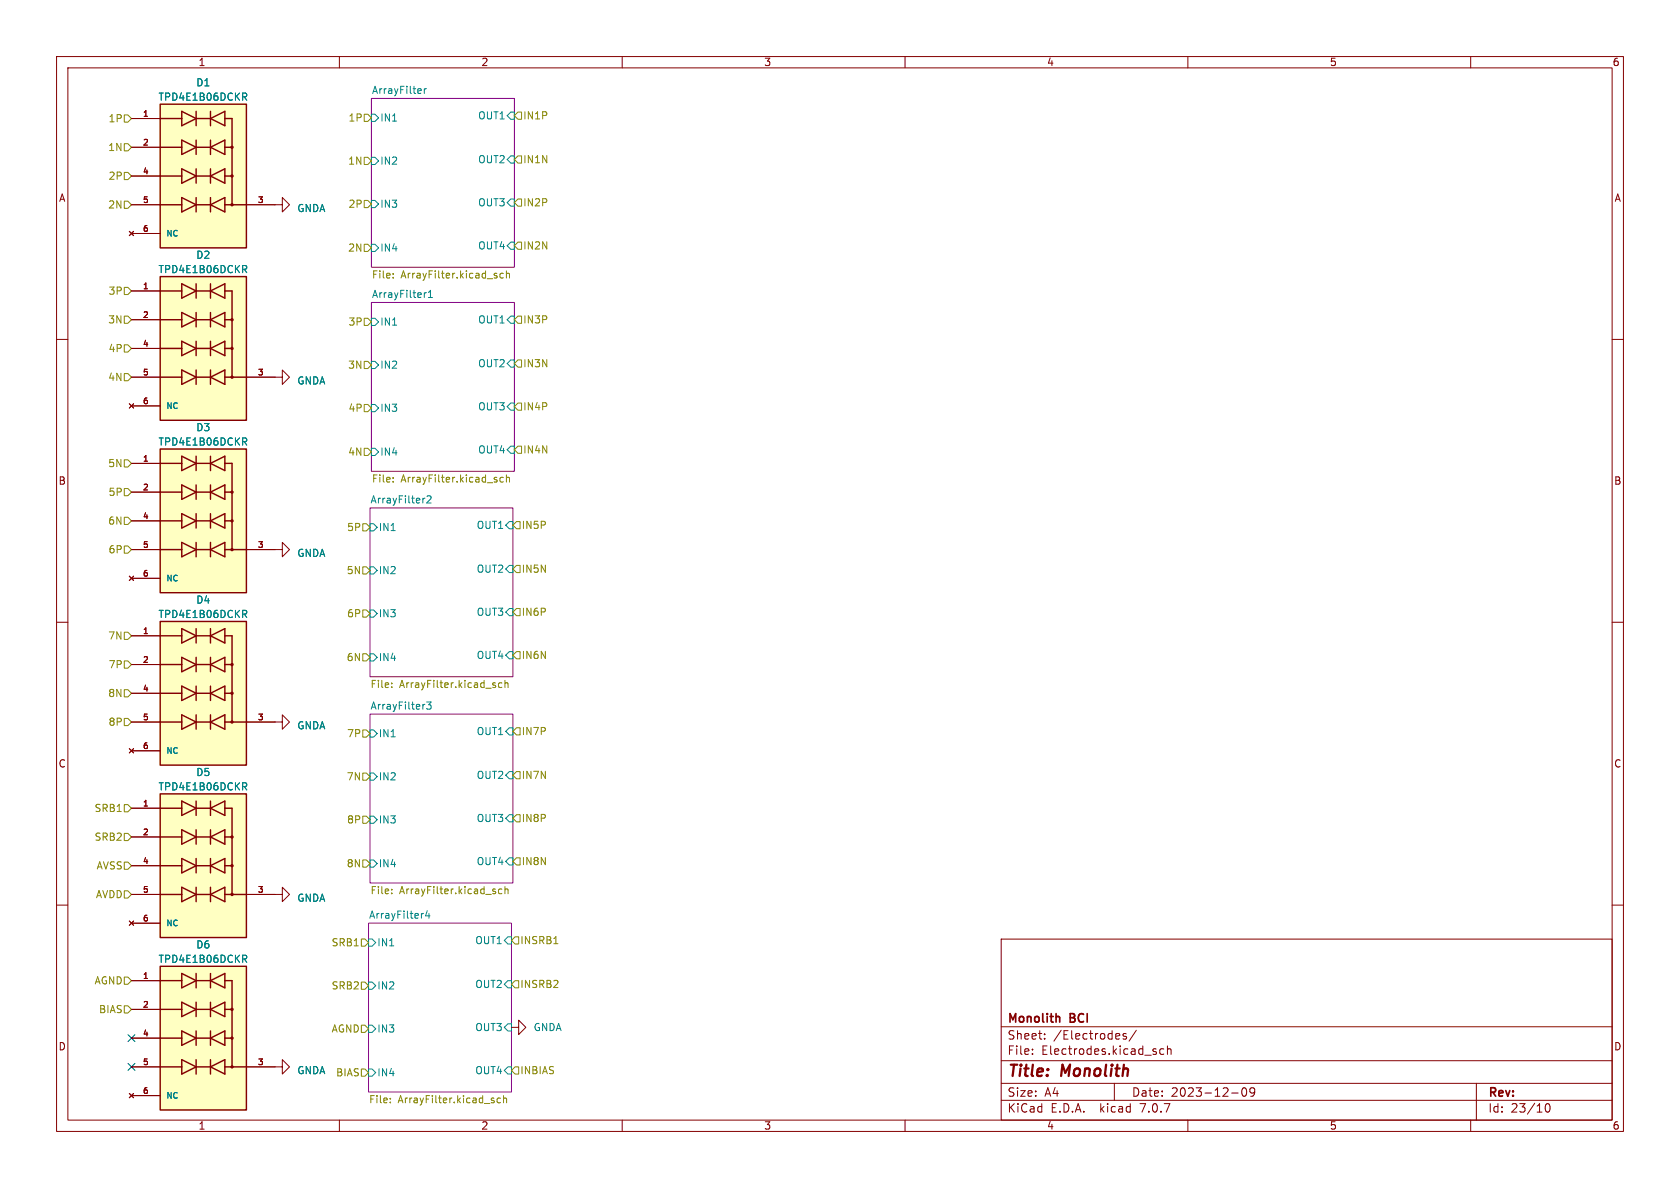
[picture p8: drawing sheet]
<svg xmlns="http://www.w3.org/2000/svg" width="297mm" height="210mm" viewBox="0 0 297 210" stroke-linecap="round" stroke-linejoin="round" font-family="sans-serif">
<g fill="none" stroke="#840000" stroke-width=".18">
<path d="M10 10h277v190h-277zM12 12h273v186h-273zM60 10v2M110 10v2M160 10v2M210 10v2M260 10v2M23.2 21h5.1M23.2 26h5.1M23.2 36.2h5.1M23.2 31.1h5.1M43.6 36.2h6.3v-1.3l1.3 1.3-1.3 1.3v-1.3"/>
<path d="M10 60h2M22.9 40.9l.7 .8M23.2 51.4h5.1M23.2 56.5h5.1M23.2 41.3h5.1M23.6 40.9l-.7 .8M285 60h2M22.9 71.4l.7 .7M23.2 66.7h5.1M23.2 61.6h5.1M23.2 71.8h5.1M23.6 71.4l-.7 .7"/>
<path d="M43.6 66.7h6.3v-1.3l1.3 1.3-1.3 1.2v-1.2M23.2 81.9h5.1M23.2 87h5.1M23.2 97.2h5.1M23.2 92.1h5.1M43.6 97.2h6.3v-1.3l1.3 1.3-1.3 1.2v-1.2M10 110h2M22.9 101.9l.7 .7M23.2 112.4h5.1M23.2 117.5h5.1M23.2 102.2h5.1M23.6 101.9l-.7 .7"/>
<path d="M285 110h2M22.9 132.3l.7 .8M23.2 127.6h5.1M23.2 122.6h5.1M23.2 132.7h5.1M23.6 132.3l-.7 .8M43.6 127.6h6.3v-1.2l1.3 1.2-1.3 1.3v-1.3M10 160h2M23.2 142.9h5.1M23.2 148h5.1M23.2 158.1h5.1M23.2 153h5.1"/>
<path d="M43.6 158.1h6.3v-1.3l1.3 1.3-1.3 1.3v-1.3M285 160h2M22.9 162.8l.7 .8M23.2 173.4h5.1M23.2 178.4h5.1M23.2 163.2h5.1M23.6 162.8l-.7 .8M177 166h108v32h-108zM22.9 193.3l.7 .8M23.2 188.6h5.1M23.2 183.5h5.1M23.2 193.7h5.1"/>
<path d="M23.6 193.3l-.7 .8M43.6 188.6h6.3v-1.3l1.3 1.3-1.3 1.3v-1.3M60 198v2M90.4 181.6h1.3v-1.3l1.3 1.3-1.3 1.3v-1.3M110 198v2M160 198v2M177 194.5h108M177 191.5h108M177 187.5h108M177 181.5h108M182.5 186.3v.1M182.5 185.5v.1"/>
<path d="M184.7 183.6v.1M184.7 182.8v.1M197 191.5v3M199.1 182.8l-.4-.1-.2 .2 .1 .2 .5 .2v.3h-.6M200.9 182.1l-1.3 2M204.4 186v.3M205.7 185.5l-.4-.1-.3 .3v.4l.2 .2h.5M206.4 185.5l.2-.1 .4 .1v.9M206.4 184.9v1.5M210 198v2M217.7 193.2h1.2M219.7 192.4l.2-.1a.81 .81 0 0 1 .6 .6 .81 .81 0 0 1-.3 .8l-.2 .1a.81 .81 0 0 1-.3-1.4z"/>
<path d="M221.8 192.9l-.3 .3h-.3l-.2-.3 .1-.5 .4-.1 .2 .1a.99 .99 0 0 1-.3 1.4h-.3M260 198v2M261 191.5v6.5M273.4 195.2l.1-.1a.81 .81 0 0 1 .6 .6 .81 .81 0 0 1-.3 .8l-.1 .1a.81 .81 0 0 1-.6-.6 .81 .81 0 0 1 .3-.8z"/>
</g>
<g fill="none" stroke="#840000" stroke-width=".3">
<path d="M187.3 179.8v.9"/>
<circle cx="41" cy="36.2" r=".15"/>
<circle cx="41" cy="26" r=".15"/>
<circle cx="41" cy="31.1" r=".15"/>
<circle cx="41" cy="56.5" r=".15"/>
<circle cx="41" cy="66.7" r=".15"/>
<circle cx="41" cy="61.6" r=".15"/>
<circle cx="41" cy="92.1" r=".15"/>
<circle cx="41" cy="97.2" r=".15"/>
<circle cx="41" cy="87" r=".15"/>
<circle cx="41" cy="117.5" r=".15"/>
<circle cx="41" cy="127.6" r=".15"/>
<circle cx="41" cy="122.6" r=".15"/>
<circle cx="41" cy="158.1" r=".15"/>
<circle cx="41" cy="153" r=".15"/>
<circle cx="41" cy="148" r=".15"/>
<circle cx="41" cy="178.4" r=".15"/>
<circle cx="41" cy="188.6" r=".15"/>
<circle cx="41" cy="183.5" r=".15"/>
</g>
<g fill="#fff" stroke="#fff" stroke-width=".18">
<path d="M65.4 89.8h25.3v29.8h-25.3z"/>
<path d="M65.7 17.4h25.2v29.8h-25.2z"/>
<path d="M65.2 163.2h25.2v29.8h-25.2z"/>
<path d="M65.7 53.5h25.2v29.8h-25.2z"/>
<path d="M65.4 126.2h25.3v29.9h-25.3z"/>
</g>
<path d="M65.7 17.4h25.2v29.8h-25.2zM65.7 53.5h25.2v29.8h-25.2zM65.4 89.8h25.3v29.8h-25.3zM65.4 126.2h25.3v29.9h-25.3zM65.2 163.2h25.2v29.8h-25.2z" fill="none" stroke="#840084" stroke-width=".18"/>
<g fill="none" stroke="#008484" stroke-width=".18">
<path d="M42.9 16.5h.5l.2 .2-.1 .4h-.6M43.2 17.1l.4 .6M74.4 15.7l.1 .3-.6 .1M75 15.7v.8M75.4 15.7l-.4 .2M90.3 19.8h.6v1.3h-.6l-.6-.7zM65.7 20.2h.6l.6 .6-.6 .7h-.6zM65.7 35.4h.6l.6 .7-.6 .6h-.6zM65.7 27.8h.6l.6 .6-.6 .7h-.6zM90.3 35.2h.6v1.2h-.6l-.6-.6zM90.3 27.6h.6v1.2h-.6l-.6-.6zM42.9 46.9h.5l.2 .3-.1 .3-.6 .1"/>
<path d="M43.2 47.6l.4 .6M65.7 43.2h.6l.6 .6-.6 .7h-.6zM65.7 56.3h.6l.6 .6-.6 .6h-.6zM75.4 51.7l-.4 .3M75.7 52.6h.8M75.7 51.7l.4-.4v1.3M90.3 42.8h.6v1.3h-.6l-.6-.7zM90.3 55.9h.6v1.3h-.6l-.6-.7zM42.9 77.4h.5l.2 .3-.1 .3-.6 .1M43.2 78.1l.4 .6M65.7 71.5h.6l.6 .6-.6 .7h-.6zM65.7 79.2h.6l.6 .7-.6 .6h-.6z"/>
<path d="M65.7 63.9h.6l.6 .6-.6 .7h-.6zM90.3 78.9h.6v1.2h-.6l-.6-.6zM90.3 71.2h.6v1.3h-.6l-.6-.6zM90.3 63.6h.6v1.3h-.6l-.6-.6zM65.4 92.6h.6l.7 .6-.7 .7h-.6zM75 88.1h.1M75.5 87.8l.5-.2 .2 .4-.8 .9h.8M90 92.2h.7v1.3h-.7l-.6-.7zM90 99.9h.7v1.3h-.7l-.6-.6zM42.9 107.9h.5l.2 .2-.1 .4-.6 .1M43.2 108.6l.4 .6M65.4 107.8h.6l.7 .7-.7 .6h-.6z"/>
<path d="M65.4 115.6h.6l.7 .6-.7 .6h-.6zM65.4 100.2h.6l.7 .6-.7 .7h-.6zM90 115.2h.7v1.3h-.7l-.6-.7zM90 107.6h.7v1.2h-.7l-.6-.6zM42.9 138.4h.5l.2 .2-.1 .4h-.6M43.2 139l.4 .6M65.4 129h.6l.7 .7-.7 .6h-.6zM65.4 136.7h.6l.7 .6-.7 .6h-.6zM75 124.5h.1M75.4 124.1h.8l-.4 .5 .3 .1v.5l-.1 .2-.6-.2M90 128.7h.7v1.2h-.7l-.6-.6zM90 136.4h.7v1.3h-.7l-.6-.7z"/>
<path d="M65.4 144.3h.6l.7 .6-.7 .6h-.6zM65.4 152h.6l.7 .7-.7 .6h-.6zM90 151.6h.7v1.3h-.7l-.6-.6zM90 144h.7v1.3h-.7l-.6-.6zM42.9 168.9h.5l.2 .2-.1 .4h-.6M43.2 169.5l.4 .6M65.2 166h.6l.6 .6-.6 .7h-.6zM65.2 173.6h.6l.6 .6-.6 .7h-.6zM74.7 161.5h.2M75.5 161l-.3 .9h.8M75.8 161.5v.8M89.8 165.6h.6v1.3h-.6l-.6-.7z"/>
<path d="M89.8 173.4h.6v1.2h-.6l-.6-.6zM65.2 181.2h.6l.6 .7-.6 .6h-.6zM65.2 189h.6l.6 .6-.6 .6h-.6zM89.2 189.2l.6-.6h.6v1.3h-.6zM89.8 181h.6v1.2h-.6l-.6-.6z"/>
</g>
<g fill="none" stroke="#848400" stroke-width=".18">
<path d="M91.6 19.8h.6v1.3h-.6l-.7-.7zM22 30.5h.6l.6 .6-.6 .7h-.6zM22 20.3h.6l.6 .7-.6 .6h-.6zM22 25.4h.6l.6 .6-.6 .7h-.6zM22 35.6h.6l.6 .6-.6 .6h-.6zM64.4 27.8h.6l.7 .6-.7 .7h-.6zM64.4 20.2h.6l.7 .6-.7 .7h-.6zM64.4 35.4h.6l.7 .7-.7 .6h-.6zM91.6 27.6h.6v1.2h-.6l-.7-.6zM91.6 35.2h.6v1.2h-.6l-.7-.6zM22 50.8h.6l.6 .6-.6 .7h-.6zM22 55.9h.6l.6 .6-.6 .7h-.6z"/>
<path d="M64.4 43.2h.6l.7 .6-.7 .7h-.6zM64.4 56.3h.6l.7 .6-.7 .6h-.6zM69.5 49v.2M69.5 48.4v.1M89 48.4l-.4-.1-.2 .2 .1 .6h.5M89.5 48.4l.2-.1 .3 .1 .1 .8M89.5 47.9v1.3M91.6 55.9h.6v1.3h-.6l-.7-.7zM91.6 42.8h.6v1.3h-.6l-.7-.7zM22 61h.6l.6 .6-.6 .6h-.6zM22 66h.6l.6 .7-.6 .6h-.6zM64.4 63.9h.6l.7 .6-.7 .7h-.6z"/>
<path d="M64.4 79.2h.6l.7 .7-.7 .6h-.6zM64.4 71.5h.6l.7 .6-.7 .7h-.6zM91.6 63.6h.6v1.3h-.6l-.7-.6zM91.6 78.9h.6v1.2h-.6l-.7-.6zM91.6 71.2h.6v1.3h-.6l-.7-.6zM22 81.3h.6l.6 .6-.6 .7h-.6zM22 96.5h.6l.6 .7-.6 .6h-.6zM22 91.4h.6l.6 .7-.6 .6h-.6zM22 86.4h.6l.6 .6-.6 .6h-.6zM64.1 92.6h.7l.6 .6-.6 .7h-.7zM69.5 84.4v.2M69.5 85.1v.1"/>
<path d="M89 84.4h-.4l-.2 .2 .1 .6h.5M89.5 83.9v1.3M89.5 84.5l.2-.1h.3l.1 .8M91.3 92.2h.6v1.3h-.6l-.6-.7zM91.3 99.9h.6v1.3h-.6l-.6-.6zM22 111.8h.6l.6 .6-.6 .6h-.6zM22 116.8h.6l.6 .7-.6 .6h-.6zM64.1 100.2h.7l.6 .6-.6 .7h-.7zM64.1 115.6h.7l.6 .6-.6 .6h-.7zM64.1 107.8h.7l.6 .7-.6 .6h-.7zM91.3 107.6h.6v1.2h-.6l-.6-.6zM91.3 115.2h.6v1.3h-.6l-.6-.7z"/>
<path d="M22 121.9h.6l.6 .7-.6 .6h-.6zM22 127h.6l.6 .6-.6 .7h-.6zM64.1 129h.7l.6 .7-.6 .6h-.7zM64.1 136.7h.7l.6 .6-.6 .6h-.7zM69.3 121.4v.1M69.3 120.8v.1M88.7 120.8l-.3-.1-.3 .2 .1 .6h.5M89.3 120.8l.2-.1 .3 .1v.7M89.3 120.3v1.2M91.3 128.7h.6v1.2h-.6l-.6-.6zM91.3 136.4h.6v1.3h-.6l-.6-.7zM22 147.3h.6l.6 .7-.6 .6h-.6z"/>
<path d="M22 152.4h.6l.6 .6-.6 .7h-.6zM22 142.2h.6l.6 .7-.6 .6h-.6zM22 157.5h.6l.6 .6-.6 .7h-.6zM64.1 152h.7l.6 .7-.6 .6h-.7zM64.1 144.3h.7l.6 .6-.6 .6h-.7zM69.3 157.2v.1M69.3 157.9v.1M88.7 157.2l-.3-.1-.3 .3 .1 .5h.5M89.3 156.7v1.3M89.3 157.3l.2-.2 .3 .1v.8M91.3 144h.6v1.3h-.6l-.6-.6zM91.3 151.6h.6v1.3h-.6l-.6-.6z"/>
<path d="M22 172.7h.6l.6 .7-.6 .6h-.6zM22 177.8h.6l.6 .6-.6 .7h-.6zM63.9 166h.6l.7 .6-.7 .7h-.6zM63.9 173.6h.6l.7 .6-.7 .7h-.6zM91.1 165.6h.6v1.3h-.6l-.7-.7zM91.1 173.4h.6v1.2h-.6l-.7-.6zM97.9 166.8h.7M63.9 189h.6l.7 .6-.7 .6h-.6zM63.9 181.2h.6l.7 .7-.7 .6h-.6zM69 194.8v.1M69 194.2v.1M88.5 194.2l-.4-.1-.2 .2 .1 .6h.5"/>
<path d="M89 194.2l.2-.1 .3 .1 .1 .7M89 193.7v1.2M91.1 188.6h.6v1.3h-.6l-.7-.7z"/>
</g>
<g fill="#ffffc2" stroke="#ffffc2" stroke-width=".18">
<path d="M28.3 48.9h15.3v25.4h-15.3z"/>
<path d="M28.3 109.9h15.3v25.4h-15.3z"/>
<path d="M28.3 170.8h15.3v25.4h-15.3z"/>
<path d="M28.3 18.4h15.3v25.4h-15.3z"/>
<path d="M28.3 79.4h15.3v25.4h-15.3z"/>
<path d="M28.3 140.3h15.3v25.4h-15.3z"/>
</g>
<g fill="none" stroke="#840000" stroke-width=".25">
<path d="M28.3 18.4h15.3v25.4h-15.3zM32.1 19.7l2.6 1.3-2.6 1.2zM34.7 19.7v2.5M37.2 19.7v2.5M28.3 36.2h3.8M28.3 31.1h3.8M28.3 26h3.8M28.3 21h3.8M32.1 24.8l2.6 1.2-2.6 1.3zM32.1 29.8l2.6 1.3-2.6 1.3zM32.1 34.9l2.6 1.3-2.6 1.3zM34.7 24.8v2.5"/>
<path d="M34.7 29.8v2.6M34.7 34.9v2.6M34.7 36.2h2.5M34.7 31.1h2.5M34.7 26h2.5M34.7 21h2.5M37.2 24.8v2.5M37.2 29.8v2.6M37.2 34.9v2.6M37.2 21l2.6-1.3v2.5zM37.2 26l2.6-1.2v2.5zM37.2 31.1l2.6-1.3v2.6z"/>
<path d="M37.2 36.2l2.6-1.3v2.6zM39.8 21h1.2v15.2M39.8 36.2h3.8M39.8 31.1h1.2M39.8 26h1.2M28.3 48.9h15.3v25.4h-15.3zM28.3 56.5h3.8M28.3 51.4h3.8M32.1 50.2l2.6 1.2-2.6 1.3zM32.1 55.2l2.6 1.3-2.6 1.3zM34.7 56.5h2.5M34.7 51.4h2.5"/>
<path d="M34.7 50.2v2.5M34.7 55.2v2.6M37.2 50.2v2.5M37.2 55.2v2.6M37.2 56.5l2.6-1.3v2.6zM37.2 51.4l2.6-1.2v2.5zM39.8 56.5h1.2M39.8 51.4h1.2v15.3M28.3 79.4h15.3v25.4h-15.3zM28.3 66.7h3.8M28.3 61.6h3.8M32.1 65.4l2.6 1.3-2.6 1.2z"/>
<path d="M32.1 60.3l2.6 1.3-2.6 1.3zM34.7 66.7h2.5M34.7 61.6h2.5M34.7 60.3v2.6M34.7 65.4v2.5M37.2 60.3v2.6M37.2 65.4v2.5M37.2 66.7l2.6-1.3v2.5zM37.2 61.6l2.6-1.3v2.6zM39.8 66.7h3.8M39.8 61.6h1.2M28.3 97.2h3.8"/>
<path d="M28.3 92.1h3.8M28.3 87h3.8M28.3 81.9h3.8M32.1 80.6l2.6 1.3-2.6 1.3zM32.1 85.7l2.6 1.3-2.6 1.3zM32.1 90.8l2.6 1.3-2.6 1.2zM32.1 95.9l2.6 1.3-2.6 1.2zM34.7 80.6v2.6M34.7 85.7v2.6M34.7 90.8v2.5M34.7 95.9v2.5M34.7 97.2h2.5"/>
<path d="M34.7 92.1h2.5M34.7 87h2.5M34.7 81.9h2.5M37.2 80.6v2.6M37.2 85.7v2.6M37.2 90.8v2.5M37.2 95.9v2.5M37.2 81.9l2.6-1.3v2.6zM37.2 87l2.6-1.3v2.6zM37.2 92.1l2.6-1.3v2.5zM37.2 97.2l2.6-1.3v2.5zM39.8 81.9h1.2v15.3"/>
<path d="M39.8 97.2h3.8M39.8 92.1h1.2M39.8 87h1.2M28.3 109.9h15.3v25.4h-15.3zM28.3 117.5h3.8M28.3 112.4h3.8M32.1 111.1l2.6 1.3-2.6 1.3zM32.1 116.2l2.6 1.3-2.6 1.2zM34.7 111.1v2.6M34.7 116.2v2.5M34.7 117.5h2.5M34.7 112.4h2.5"/>
<path d="M37.2 111.1v2.6M37.2 116.2v2.5M37.2 112.4l2.6-1.3v2.6zM37.2 117.5l2.6-1.3v2.5zM39.8 112.4h1.2v15.2M39.8 117.5h1.2M28.3 127.6h3.8M28.3 122.6h3.8M32.1 121.3l2.6 1.3-2.6 1.2zM32.1 126.4l2.6 1.2-2.6 1.3zM34.7 121.3v2.5M34.7 126.4v2.5"/>
<path d="M34.7 127.6h2.5M34.7 122.6h2.5M37.2 121.3v2.5M37.2 126.4v2.5M37.2 122.6l2.6-1.3v2.5zM37.2 127.6l2.6-1.2v2.5zM39.8 127.6h3.8M39.8 122.6h1.2M28.3 140.3h15.3v25.4h-15.3zM28.3 158.1h3.8M28.3 153h3.8M28.3 148h3.8"/>
<path d="M28.3 142.9h3.8M32.1 141.6l2.6 1.3-2.6 1.2zM32.1 146.7l2.6 1.3-2.6 1.2zM32.1 151.8l2.6 1.2-2.6 1.3zM32.1 156.8l2.6 1.3-2.6 1.3zM34.7 141.6v2.5M34.7 146.7v2.5M34.7 151.8v2.5M34.7 156.8v2.6M34.7 158.1h2.5M34.7 153h2.5M34.7 148h2.5"/>
<path d="M34.7 142.9h2.5M37.2 141.6v2.5M37.2 146.7v2.5M37.2 151.8v2.5M37.2 156.8v2.6M37.2 142.9l2.6-1.3v2.5zM37.2 148l2.6-1.3v2.5zM37.2 153l2.6-1.2v2.5zM37.2 158.1l2.6-1.3v2.6zM39.8 142.9h1.2v15.2M39.8 158.1h3.8M39.8 153h1.2"/>
<path d="M39.8 148h1.2M28.3 170.8h15.3v25.4h-15.3zM28.3 178.4h3.8M28.3 173.4h3.8M32.1 172.1l2.6 1.3-2.6 1.2zM32.1 177.2l2.6 1.2-2.6 1.3zM34.7 172.1v2.5M34.7 177.2v2.5M34.7 178.4h2.5M34.7 173.4h2.5M37.2 172.1v2.5M37.2 177.2v2.5"/>
<path d="M37.2 173.4l2.6-1.3v2.5zM37.2 178.4l2.6-1.2v2.5zM39.8 173.4h1.2v15.2M39.8 178.4h1.2M28.3 188.6h3.8M28.3 183.5h3.8M32.1 182.2l2.6 1.3-2.6 1.3zM32.1 187.3l2.6 1.3-2.6 1.3zM34.7 182.2v2.6M34.7 187.3v2.6M34.7 188.6h2.5M34.7 183.5h2.5"/>
<path d="M37.2 182.2v2.6M37.2 187.3v2.6M37.2 183.5l2.6-1.3v2.6zM37.2 188.6l2.6-1.3v2.6zM39.8 188.6h3.8M39.8 183.5h1.2"/>
</g>
<path d="M22.6 182.9l1.3 1.2M22.6 188l1.3 1.2M23.9 182.9l-1.3 1.2M23.9 188l-1.3 1.2" fill="none" stroke="#000084" stroke-width=".18"/>
<g font-size="2.8" fill="#840000">
<text x="178" y="190.9">Title:</text>
<text x="187.7" y="190.9">Monolith</text>
</g>
<g font-size="2.1" fill="#840000">
<text x="178" y="184">Sheet:</text>
<text x="178" y="181.2">Monolith</text>
<text x="186.2" y="184">/Electrodes/</text>
<text x="189.2" y="181.2">BCI</text>
<text x="178" y="186.7">File:</text>
<text x="184.1" y="186.7">Electrodes.kicad_sch</text>
<text x="178" y="196.9">KiCad</text>
<text x="178" y="194.1">Size:</text>
<text x="184.7" y="194.1">A4</text>
<text x="185.7" y="196.9">E.D.A.</text>
<text x="194.6" y="196.9">kicad</text>
<text x="200" y="194.1">Date:</text>
<text x="201.8" y="196.9">7.0.7</text>
<text x="207" y="194.1">2023-12-09</text>
<text x="263" y="194.3">Rev:</text>
<text x="263" y="196.9">Id:</text>
<text x="267.1" y="196.9">23/10</text>
</g>
<g font-size="1.8" fill="#840000">
<text x="35" y="11.9">1</text>
<text x="85" y="11.9">2</text>
<text x="135" y="11.9">3</text>
<text x="185" y="11.9">4</text>
<text x="235" y="11.9">5</text>
<text x="285" y="11.9">6</text>
<text x="10.3" y="35.9">A</text>
<text x="285.3" y="35.9">A</text>
<text x="10.3" y="85.9">B</text>
<text x="285.3" y="85.9">B</text>
<text x="10.3" y="135.9">C</text>
<text x="285.3" y="135.9">C</text>
<text x="10.3" y="185.9">D</text>
<text x="285.3" y="185.9">D</text>
<text x="35" y="199.9">1</text>
<text x="85" y="199.9">2</text>
<text x="135" y="199.9">3</text>
<text x="185" y="199.9">4</text>
<text x="235" y="199.9">5</text>
<text x="285" y="199.9">6</text>
</g>
<g font-size="1.8" fill="#008484">
<text x="34.6" y="15.5">D1</text>
<text x="65.7" y="16.7">ArrayFilter</text>
<text x="27.9" y="18">TPD4E1B06DCKR</text>
<text x="67.1" y="21.7">IN1</text>
<text x="84.4" y="21.3">OUT1</text>
<text x="67.1" y="29.3">IN2</text>
<text x="84.4" y="29.1">OUT2</text>
<text x="52.5" y="37.7">GNDA</text>
<text x="67.1" y="36.9">IN3</text>
<text x="84.4" y="36.7">OUT3</text>
<text x="34.6" y="45.9">D2</text>
<text x="67.1" y="44.7">IN4</text>
<text x="84.4" y="44.3">OUT4</text>
<text x="27.9" y="48.5">TPD4E1B06DCKR</text>
<text x="65.7" y="52.8">ArrayFilter1</text>
<text x="67.1" y="57.8">IN1</text>
<text x="84.4" y="57.4">OUT1</text>
<text x="67.1" y="65.4">IN2</text>
<text x="84.4" y="65.1">OUT2</text>
<text x="52.5" y="68.2">GNDA</text>
<text x="34.6" y="76.4">D3</text>
<text x="67.1" y="73">IN3</text>
<text x="84.4" y="72.7">OUT3</text>
<text x="27.9" y="79">TPD4E1B06DCKR</text>
<text x="67.1" y="80.7">IN4</text>
<text x="84.4" y="80.4">OUT4</text>
<text x="65.4" y="89.1">ArrayFilter2</text>
<text x="66.9" y="94.1">IN1</text>
<text x="84.2" y="93.7">OUT1</text>
<text x="52.5" y="98.7">GNDA</text>
<text x="66.9" y="101.7">IN2</text>
<text x="84.2" y="101.4">OUT2</text>
<text x="34.6" y="106.9">D4</text>
<text x="27.9" y="109.4">TPD4E1B06DCKR</text>
<text x="66.9" y="109.3">IN3</text>
<text x="84.2" y="109.1">OUT3</text>
<text x="66.9" y="117.1">IN4</text>
<text x="84.2" y="116.7">OUT4</text>
<text x="65.4" y="125.5">ArrayFilter3</text>
<text x="52.5" y="129.1">GNDA</text>
<text x="66.9" y="130.5">IN1</text>
<text x="84.2" y="130.1">OUT1</text>
<text x="34.6" y="137.4">D5</text>
<text x="84.2" y="137.9">OUT2</text>
<text x="27.9" y="139.9">TPD4E1B06DCKR</text>
<text x="66.9" y="138.2">IN2</text>
<text x="66.9" y="145.8">IN3</text>
<text x="84.2" y="145.5">OUT3</text>
<text x="66.9" y="153.5">IN4</text>
<text x="84.2" y="153.1">OUT4</text>
<text x="52.5" y="159.6">GNDA</text>
<text x="34.6" y="167.9">D6</text>
<text x="65.2" y="162.5">ArrayFilter4</text>
<text x="66.6" y="167.5">IN1</text>
<text x="83.9" y="167.1">OUT1</text>
<text x="27.9" y="170.4">TPD4E1B06DCKR</text>
<text x="66.6" y="175.1">IN2</text>
<text x="83.9" y="174.9">OUT2</text>
<text x="66.6" y="182.7">IN3</text>
<text x="83.9" y="182.5">OUT3</text>
<text x="94.2" y="182.5">GNDA</text>
<text x="52.5" y="190.1">GNDA</text>
<text x="66.6" y="190.5">IN4</text>
<text x="83.9" y="190.1">OUT4</text>
</g>
<g font-size="1.8" fill="#848400">
<text x="19.1" y="21.8">1P</text>
<text x="61.5" y="21.7">1P</text>
<text x="92.4" y="21.3">IN1P</text>
<text x="19" y="26.9">1N</text>
<text x="61.5" y="29.3">1N</text>
<text x="92.4" y="29.1">IN1N</text>
<text x="19.1" y="32">2P</text>
<text x="19" y="37.1">2N</text>
<text x="61.5" y="36.9">2P</text>
<text x="92.4" y="36.7">IN2P</text>
<text x="61.5" y="44.7">2N</text>
<text x="92.4" y="44.3">IN2N</text>
<text x="19.1" y="52.3">3P</text>
<text x="65.7" y="49.6">File:</text>
<text x="70.9" y="49.6">ArrayFilter.kicad_sch</text>
<text x="19" y="57.4">3N</text>
<text x="61.5" y="57.8">3P</text>
<text x="92.4" y="57.4">IN3P</text>
<text x="19.1" y="62.5">4P</text>
<text x="61.5" y="65.4">3N</text>
<text x="92.4" y="65.1">IN3N</text>
<text x="19" y="67.5">4N</text>
<text x="61.5" y="73">4P</text>
<text x="92.4" y="72.7">IN4P</text>
<text x="19" y="82.8">5N</text>
<text x="61.5" y="80.7">4N</text>
<text x="92.4" y="80.4">IN4N</text>
<text x="19.1" y="87.9">5P</text>
<text x="65.7" y="85.6">File:</text>
<text x="70.9" y="85.6">ArrayFilter.kicad_sch</text>
<text x="19" y="92.9">6N</text>
<text x="61.3" y="94.1">5P</text>
<text x="92.1" y="93.7">IN5P</text>
<text x="19.1" y="98">6P</text>
<text x="61.2" y="101.7">5N</text>
<text x="92.1" y="101.4">IN5N</text>
<text x="19" y="113.3">7N</text>
<text x="61.3" y="109.3">6P</text>
<text x="92.1" y="109.1">IN6P</text>
<text x="19.1" y="118.3">7P</text>
<text x="61.2" y="117.1">6N</text>
<text x="92.1" y="116.7">IN6N</text>
<text x="19" y="123.4">8N</text>
<text x="65.4" y="121.9">File:</text>
<text x="70.6" y="121.9">ArrayFilter.kicad_sch</text>
<text x="19.1" y="128.5">8P</text>
<text x="61.3" y="130.5">7P</text>
<text x="92.1" y="130.1">IN7P</text>
<text x="92.1" y="137.9">IN7N</text>
<text x="16.6" y="143.7">SRB1</text>
<text x="61.2" y="138.2">7N</text>
<text x="16.6" y="148.8">SRB2</text>
<text x="61.3" y="145.8">8P</text>
<text x="92.1" y="145.5">IN8P</text>
<text x="17" y="153.9">AVSS</text>
<text x="61.2" y="153.5">8N</text>
<text x="92.1" y="153.1">IN8N</text>
<text x="16.9" y="159">AVDD</text>
<text x="65.4" y="158.4">File:</text>
<text x="70.6" y="158.4">ArrayFilter.kicad_sch</text>
<text x="58.5" y="167.5">SRB1</text>
<text x="91.9" y="167.1">INSRB1</text>
<text x="16.6" y="174.2">AGND</text>
<text x="17.4" y="179.3">BIAS</text>
<text x="58.5" y="175.1">SRB2</text>
<text x="91.9" y="174.9">INSRB2</text>
<text x="58.5" y="182.7">AGND</text>
<text x="59.3" y="190.5">BIAS</text>
<text x="91.9" y="190.1">INBIAS</text>
<text x="65.2" y="195.4">File:</text>
<text x="70.4" y="195.4">ArrayFilter.kicad_sch</text>
</g>
<g font-size="1.4" fill="#840000">
<text x="25.2" y="20.7">1</text>
<text x="25.2" y="25.8">2</text>
<text x="25.2" y="30.9">4</text>
<text x="25.2" y="35.9">5</text>
<text x="45.5" y="35.9">3</text>
<text x="25.2" y="41">6</text>
<text x="25.2" y="51.2">1</text>
<text x="25.2" y="56.3">2</text>
<text x="25.2" y="61.3">4</text>
<text x="25.2" y="66.4">5</text>
<text x="25.2" y="71.5">6</text>
<text x="45.5" y="66.4">3</text>
<text x="25.2" y="81.7">1</text>
<text x="25.2" y="86.7">2</text>
<text x="25.2" y="91.8">4</text>
<text x="25.2" y="96.9">5</text>
<text x="25.2" y="102">6</text>
<text x="45.5" y="96.9">3</text>
<text x="25.2" y="112.1">1</text>
<text x="25.2" y="117.2">2</text>
<text x="25.2" y="122.3">4</text>
<text x="25.2" y="127.4">5</text>
<text x="45.5" y="127.4">3</text>
<text x="25.2" y="132.5">6</text>
<text x="25.2" y="142.6">1</text>
<text x="25.2" y="147.7">2</text>
<text x="25.2" y="152.8">4</text>
<text x="25.2" y="157.9">5</text>
<text x="45.5" y="157.9">3</text>
<text x="25.2" y="162.9">6</text>
<text x="25.2" y="173.1">1</text>
<text x="25.2" y="178.2">2</text>
<text x="25.2" y="183.3">4</text>
<text x="25.2" y="188.3">5</text>
<text x="45.5" y="188.3">3</text>
<text x="25.2" y="193.4">6</text>
</g>
<g font-size="1.4" fill="#008484">
<text x="29.3" y="42">NC</text>
<text x="29.3" y="72.5">NC</text>
<text x="29.3" y="103">NC</text>
<text x="29.3" y="133.5">NC</text>
<text x="29.3" y="163.9">NC</text>
<text x="29.3" y="194.4">NC</text>
</g>
</svg>
